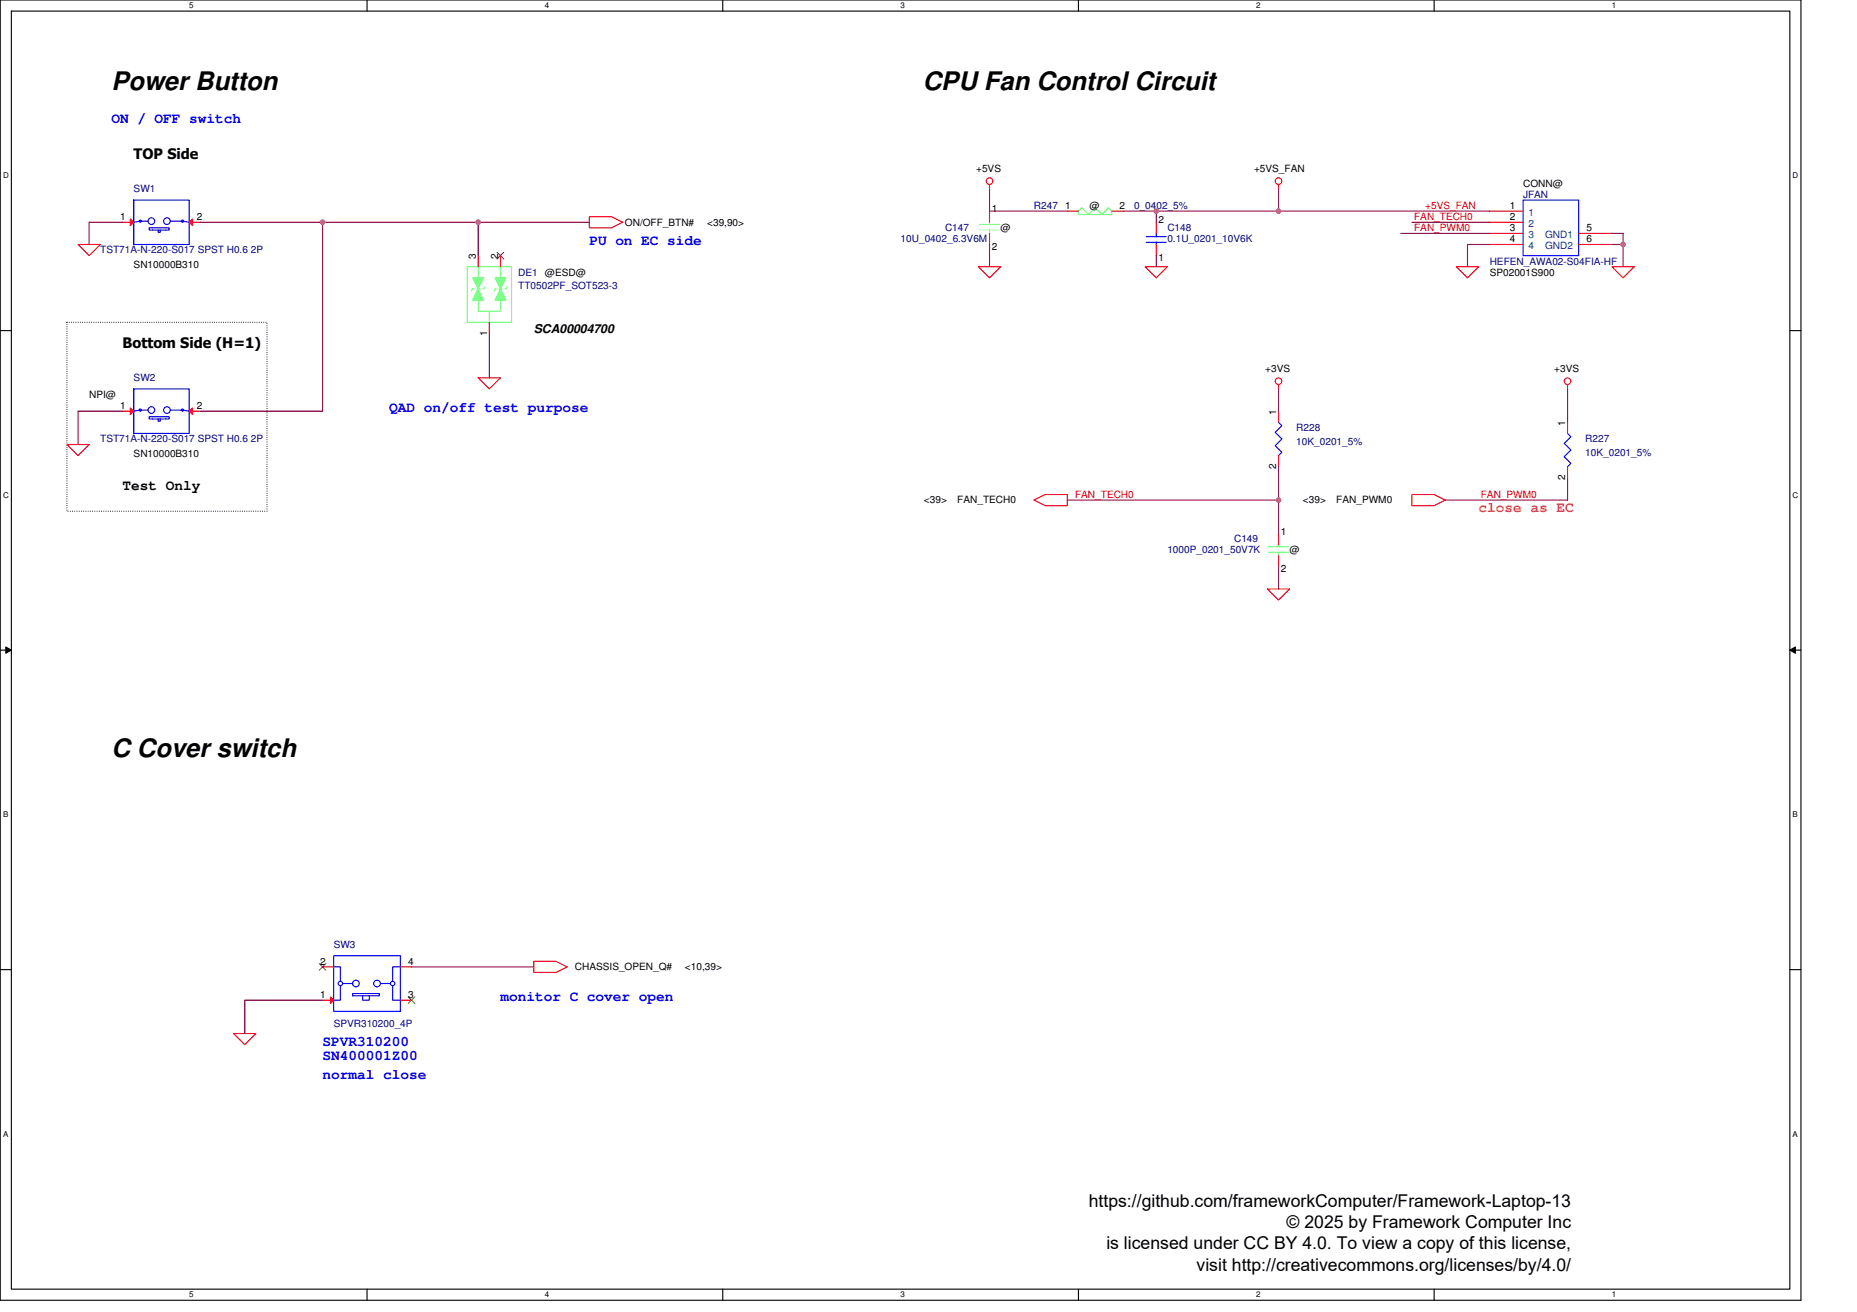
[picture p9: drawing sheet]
<svg xmlns="http://www.w3.org/2000/svg" width="297mm" height="210mm" viewBox="0 0 297 210" stroke-linecap="round" stroke-linejoin="round" font-family="sans-serif">
<path d="M0 0h288.1v208h-288.1zM1.8 1.8h284.5v204.4h-284.5z" fill="none" stroke="#000" stroke-width=".18"/>
<g fill="#fff">
<path d="M30.3 .2h.7v1.4h-.7z"/>
<path d="M30.3 206.4h.7v1.4h-.7z"/>
</g>
<path d="M58.7 0v1.8M58.7 206.2v1.8" fill="none" stroke="#000" stroke-width=".18"/>
<g fill="#fff">
<path d="M87.2 .2h.7v1.4h-.7z"/>
<path d="M87.2 206.4h.7v1.4h-.7z"/>
</g>
<path d="M115.6 0v1.8M115.6 206.2v1.8" fill="none" stroke="#000" stroke-width=".18"/>
<g fill="#fff">
<path d="M144.1 .2h.7v1.4h-.7z"/>
<path d="M144.1 206.4h.7v1.4h-.7z"/>
</g>
<path d="M172.5 0v1.8M172.5 206.2v1.8" fill="none" stroke="#000" stroke-width=".18"/>
<g fill="#fff">
<path d="M201 .2h.7v1.4h-.7z"/>
<path d="M201 206.4h.7v1.4h-.7z"/>
</g>
<path d="M229.4 0v1.8M229.4 206.2v1.8" fill="none" stroke="#000" stroke-width=".18"/>
<g fill="#fff">
<path d="M257.8 .2h.8v1.4h-.8z"/>
<path d="M257.8 206.4h.8v1.4h-.8z"/>
<path d="M.5 27.3h.9v1.5h-.9z"/>
<path d="M286.7 27.3h1v1.5h-1z"/>
<path d="M.5 78.5h.9v1.4h-.9z"/>
<path d="M286.7 78.5h1v1.4h-1z"/>
</g>
<path d="M0 52.9h1.8M286.3 52.9h1.8" fill="none" stroke="#000" stroke-width=".18"/>
<g fill="#fff">
<path d="M.5 129.6h.8v1.4h-.8z"/>
<path d="M286.7 129.6h.9v1.4h-.9z"/>
</g>
<path d="M0 104h1.8M286.3 104h1.8" fill="none" stroke="#000" stroke-width=".18"/>
<path d="M.9 103.5l.9 .5-.9 .5zM286.3 104l.9-.5v1z" fill="#000"/>
<path d="M.9 103.5l.9 .5-.9 .5zM286.3 104l.9-.5v1z" fill="none" stroke="#000" stroke-width=".16"/>
<g fill="#fff">
<path d="M.5 180.7h.8v1.4h-.8z"/>
<path d="M286.7 180.7h.9v1.4h-.9z"/>
</g>
<path d="M0 155.1h1.8M286.3 155.1h1.8" fill="none" stroke="#000" stroke-width=".18"/>
<path d="M10.7 51.6h32v30.2h-32z" fill="none" stroke="#000" stroke-width=".18" stroke-dasharray="0 .4"/>
<g fill="none" stroke="#f00" stroke-width=".18">
<path d="M12.5 39.1h3.5l-1.7 1.8zM94.3 34.7h3.5l1.8 .9-1.8 .8h-3.5zM158.3 29.5v.7M204.5 29.5v.7M156.5 42.7h3.6l-1.8 1.7zM183.2 42.7h3.5l-1.7 1.7zM233 42.7h3.5l-1.8 1.7zM257.8 42.7h3.6l-1.8 1.7zM10.7 71.1h3.6l-1.8 1.8zM76.5 60.5h3.5l-1.7 1.7zM204.5 61.5v.7M225.8 79.1h3.6l1.8 .9-1.8 .9h-3.6z"/>
<path d="M250.7 61.5v.7M165.4 80l1.8-.9h3.5v1.8h-3.5zM202.7 94.2h3.6l-1.8 1.8zM85.4 153.8h3.5l1.8 .9-1.8 .9h-3.5zM37.4 165.4h3.5l-1.7 1.7z"/>
<circle cx="158.3" cy="29" r=".53"/>
<circle cx="204.5" cy="29" r=".53"/>
<circle cx="204.5" cy="61" r=".53"/>
<circle cx="250.7" cy="61" r=".53"/>
</g>
<g fill="none" stroke="#00f" stroke-width=".18">
<path d="M21.4 62.2v7.1h8.9v-7.1h-8.9v7.1M23.7 65.6h-1.3l-1 .2M23.9 66.7h3.2v.3h-3.2zM25.3 67v.4h.3v-.4M27.2 65.6h2l1.1 .2"/>
<circle cx="22.4" cy="65.6" r=".17"/>
<circle cx="24.2" cy="65.6" r=".53"/>
<circle cx="26.7" cy="65.6" r=".53"/>
<circle cx="29.2" cy="65.6" r=".17"/>
</g>
<path d="M30.3 65.8l.5-.5v1z" fill="#f00"/>
<path d="M30.3 65.8l.5-.5v1zM30.3 65.8h1.7" fill="none" stroke="#f00" stroke-width=".18"/>
<path d="M20.8 65.3l.6 .5-.6 .5z" fill="#f00"/>
<path d="M19.6 65.8h1.8M20.8 65.3l.6 .5-.6 .5z" fill="none" stroke="#f00" stroke-width=".18"/>
<g fill="none" stroke="#00f" stroke-width=".18">
<path d="M21.4 32v7.1h8.9v-7.1h-8.9v7.1M23.7 35.4h-1.3l-1 .2M23.9 36.4h3.2v.4h-3.2zM25.3 36.8v.4h.3v-.4M27.2 35.4h2l1.1 .2"/>
<circle cx="22.4" cy="35.4" r=".17"/>
<circle cx="24.2" cy="35.4" r=".53"/>
<circle cx="26.7" cy="35.4" r=".53"/>
<circle cx="29.2" cy="35.4" r=".17"/>
</g>
<path d="M30.3 35.6l.5-.6v1.1z" fill="#f00"/>
<path d="M30.3 35.6l.5-.6v1.1zM30.3 35.6h1.7" fill="none" stroke="#f00" stroke-width=".18"/>
<path d="M20.8 35l.6 .6-.6 .5z" fill="#f00"/>
<path d="M19.6 35.6h1.8M20.8 35l.6 .6-.6 .5zM170.7 33.8h1.8M177.8 33.8h1.8M238.3 33.8h5.3M238.3 35.6h5.3M238.3 37.3h5.3M238.3 39.1h5.3M252.5 37.3h5.3M252.5 39.1h5.3M204.5 65.8v1.8M204.5 72.9v1.8" fill="none" stroke="#f00" stroke-width=".18"/>
<path d="M243.6 32h8.9v8.9h-8.9zM204.5 67.6l.5 .5-1 1.1 1 1-1 1.1 1 1.1-.5 .5" fill="none" stroke="#00f" stroke-width=".18"/>
<path d="M172.5 33.8l.5-.6 1.1 1.1 1.1-1.1 1 1.1 1.1-1.1 .5 .6v.5h-5.3z" fill="none" stroke="#00ff80" stroke-width=".18"/>
<path d="M80 46.2l.9 1.8h-1.7z" fill="#80ff80"/>
<path d="M74.7 42.7h7.1v8.9h-7.1zM76.5 44.4v1.8M80 48v1.8h-1.7v1.8M80 44.4v1.8M80 46.2l.9 1.8h-1.7z" fill="none" stroke="#80ff80" stroke-width=".18"/>
<path d="M76.5 46.2l.9 1.8h-1.8z" fill="#80ff80"/>
<path d="M76.5 46.2l.9 1.8h-1.8zM76.5 48v1.8h1.8M77.6 45.9l-.2 .3h-1.8l-.2 .4M81.1 45.9l-.2 .3h-1.7l-.2 .4" fill="none" stroke="#80ff80" stroke-width=".18"/>
<path d="M79.2 44.4h1.7l-.9 1.8z" fill="#80ff80"/>
<path d="M79.2 44.4h1.7l-.9 1.8z" fill="none" stroke="#80ff80" stroke-width=".18"/>
<path d="M75.6 44.4h1.8l-.9 1.8z" fill="#80ff80"/>
<path d="M75.6 44.4h1.8l-.9 1.8zM76.5 42.7v1.7M80 42.7v1.7" fill="none" stroke="#80ff80" stroke-width=".18"/>
<path d="M76.5 40.9v1.8M78.3 51.6v1.7M80 40.9v1.8" fill="none" stroke="#f00" stroke-width=".18"/>
<path d="M79.5 40.4l1.1 1M80.6 40.4l-1.1 1" fill="none" stroke="#804000" stroke-width=".16"/>
<g fill="none" stroke="#00f" stroke-width=".18">
<path d="M53.4 152.9h10.6v8.9h-10.6zM53.4 154.7h1v2.3M54.4 157.7v2.3h-1M54.8 157.4h1.6M56.4 159h4.3v.3h-4.3zM58 159.3v.7h1.1v-.7M60.8 157.4h1.6h-.1M62.8 157.7v2.3h1.2M64 154.7h-1.2v2.3"/>
<circle cx="54.4" cy="157.3" r=".35"/>
<circle cx="56.9" cy="157.3" r=".53"/>
<circle cx="60.3" cy="157.3" r=".53"/>
<circle cx="62.8" cy="157.3" r=".35"/>
</g>
<path d="M52.8 159.5l.6 .5-.6 .6z" fill="#f00"/>
<g fill="none" stroke="#f00" stroke-width=".18">
<path d="M158.3 33.8v1.8M158.3 37.3v1.8M185 39.1v1.8M185 35.6v1.7M250.7 67.6v1.7M250.7 74.7v1.8M204.5 85.3v1.8M204.5 88.9v1.8M51.6 154.7h1.8M52.8 159.5l.6 .5-.6 .6zM64 154.7h1.8M51.6 160h1.8"/>
<path d="M64 160h1.8"/>
</g>
<path d="M51.1 154.2l1 1M52.1 154.2l-1 1M65.3 159.5l1.1 1.1M66.4 159.5l-1.1 1.1" fill="none" stroke="#804000" stroke-width=".16"/>
<path d="M156.7 36.8h3.2M156.7 35.9h3.2M158.3 35.6v.3M158.3 36.8v.5M202.9 88.4h3.2M202.9 87.5h3.2M204.5 87.1v.4M204.5 88.4v.5" fill="none" stroke="#80ff80" stroke-width=".18"/>
<path d="M183.4 37.9h3.2M183.4 38.8h3.2M185 38.8v.3M185 37.3v.6M250.7 69.3l.6 .6-1.1 1 1.1 1.1-1.1 1.1 1.1 1-.6 .6" fill="none" stroke="#00f" stroke-width=".18"/>
<path d="M158.3 30.2v3.6h12.4M179.6 33.8h5.4M204.5 30.2v3.6" fill="none" stroke="#800040" stroke-width=".18"/>
<circle cx="184.9" cy="33.8" r=".35" fill="#f0f"/>
<circle cx="184.9" cy="33.8" r=".35" fill="none" stroke="#f0f" stroke-width=".18"/>
<path d="M238.3 33.8h-53.3v1.8" fill="none" stroke="#800040" stroke-width=".18"/>
<circle cx="204.5" cy="33.8" r=".35" fill="#f0f"/>
<circle cx="204.5" cy="33.8" r=".35" fill="none" stroke="#f0f" stroke-width=".18"/>
<path d="M158.3 39.1v3.6M224.1 37.3h14.2M225.8 35.6h12.5M238.3 39.1h-3.6v3.6M257.8 37.3h1.8v1.8M257.8 39.1h1.8M259.6 39.1v3.6" fill="none" stroke="#800040" stroke-width=".18"/>
<circle cx="259.6" cy="39.1" r=".35" fill="#f0f"/>
<circle cx="259.6" cy="39.1" r=".35" fill="none" stroke="#f0f" stroke-width=".18"/>
<path d="M19.6 35.6h-5.3v3.5M32 35.6h44.5M185 40.9v1.8" fill="none" stroke="#800040" stroke-width=".18"/>
<circle cx="76.5" cy="35.6" r=".35" fill="#f0f"/>
<circle cx="76.5" cy="35.6" r=".35" fill="none" stroke="#f0f" stroke-width=".18"/>
<circle cx="51.6" cy="35.6" r=".35" fill="#f0f"/>
<circle cx="51.6" cy="35.6" r=".35" fill="none" stroke="#f0f" stroke-width=".18"/>
<path d="M51.6 35.6v30.2M94.3 35.6h-17.8v5.3M78.3 53.3v7.2M204.5 62.2v3.6M204.5 74.7v5.3h-33.8M250.7 62.2v5.4M250.7 76.5v3.5" fill="none" stroke="#800040" stroke-width=".18"/>
<circle cx="204.5" cy="80" r=".35" fill="#f0f"/>
<circle cx="204.5" cy="80" r=".35" fill="none" stroke="#f0f" stroke-width=".18"/>
<path d="M19.6 65.8h-7.1v5.3M32 65.8h19.6M204.5 80v5.3M204.5 90.7v3.5M231.2 80h19.5M65.8 154.7h19.6M51.6 160h-12.4v5.4" fill="none" stroke="#800040" stroke-width=".18"/>
<circle cx="184.9" cy="33.8" r=".35" fill="#f0f"/>
<circle cx="184.9" cy="33.8" r=".35" fill="none" stroke="#f0f" stroke-width=".18"/>
<circle cx="204.5" cy="33.8" r=".35" fill="#f0f"/>
<circle cx="204.5" cy="33.8" r=".35" fill="none" stroke="#f0f" stroke-width=".18"/>
<circle cx="259.6" cy="39.1" r=".35" fill="#f0f"/>
<circle cx="259.6" cy="39.1" r=".35" fill="none" stroke="#f0f" stroke-width=".18"/>
<circle cx="76.5" cy="35.6" r=".35" fill="#f0f"/>
<circle cx="76.5" cy="35.6" r=".35" fill="none" stroke="#f0f" stroke-width=".18"/>
<circle cx="51.6" cy="35.6" r=".35" fill="#f0f"/>
<circle cx="51.6" cy="35.6" r=".35" fill="none" stroke="#f0f" stroke-width=".18"/>
<circle cx="204.5" cy="80" r=".35" fill="#f0f"/>
<circle cx="204.5" cy="80" r=".35" fill="none" stroke="#f0f" stroke-width=".18"/>
<g font-size="4.1">
<text x="17.8" y="14.4">Power Button</text>
<text x="147.6" y="14.4">CPU Fan Control Circuit</text>
<text x="17.8" y="121.1">C Cover switch</text>
</g>
<g font-size="2.8">
<text x="174.1" y="193.1">https://github.com/frameworkComputer/Framework-Laptop-13</text>
<text x="205.8" y="196.5">© 2025 by Framework Computer Inc</text>
<text x="177" y="199.9">is licensed under CC BY 4.0. To view a copy of this license,</text>
<text x="191.4" y="203.3">visit http://creativecommons.org/licenses/by/4.0/</text>
</g>
<g font-size="2.3" fill="#00f">
<text x="17.8" y="19.7">ON / OFF switch</text>
<text x="94.3" y="39.3">PU on EC side</text>
<text x="62.3" y="65.9">QAD on/off test purpose</text>
<text x="80" y="160.2">monitor C cover open</text>
<text x="51.6" y="167.3">SPVR310200</text>
<text x="51.6" y="169.6">SN400001Z00</text>
<text x="51.6" y="172.6">normal close</text>
</g>
<g font-size="2.3">
<text x="21.4" y="25.4">TOP Side</text>
<text x="19.6" y="55.7">Bottom Side (H=1)</text>
<text x="19.6" y="78.4">Test Only</text>
</g>
<text font-size="2.3" fill="#ff8000" x="236.5" y="81.9">close as EC</text>
<text font-size="2" x="85.4" y="53.3">SCA00004700</text>
<g font-size="1.6">
<text x="156.1" y="27.6">+5VS</text>
<text x="200.6" y="27.6">+5VS_FAN</text>
<text x="243.6" y="29.9">CONN@</text>
<text x="19.2" y="35.2">1</text>
<text x="31.5" y="35.2">2</text>
<text x="158.6" y="34">1</text>
<text x="170.4" y="33.4">1</text>
<text x="174.3" y="33.4">@</text>
<text x="179.1" y="33.4">2</text>
<text x="185.3" y="35.8">2</text>
<text x="241.5" y="33.4">1</text>
<text x="241.5" y="35.2">2</text>
<text x="76.1" y="41.4" transform="rotate(-90 76.1 41.4)">3</text>
<text x="79.7" y="41.4" transform="rotate(-90 79.7 41.4)">2</text>
<text x="100" y="36.1">ON/OFF_BTN#</text>
<text x="113.1" y="36.1">&lt;39,90&gt;</text>
<text x="158.6" y="40">2</text>
<text x="160.1" y="37">@</text>
<text x="185.3" y="41.8">1</text>
<text x="241.5" y="37">3</text>
<text x="241.5" y="38.8">4</text>
<text x="253.8" y="37">5</text>
<text x="253.8" y="38.8">6</text>
<text x="21.4" y="42.9">SN10000B310</text>
<text x="87.2" y="44.1">@ESD@</text>
<text x="238.3" y="44.1">SP02001S900</text>
<text x="77.9" y="53.7" transform="rotate(-90 77.9 53.7)">1</text>
<text x="202.4" y="59.6">+3VS</text>
<text x="248.6" y="59.6">+3VS</text>
<text x="14.3" y="63.7">NPI@</text>
<text x="19.2" y="65.4">1</text>
<text x="31.5" y="65.4">2</text>
<text x="204.1" y="66.3" transform="rotate(-90 204.1 66.3)">1</text>
<text x="250.4" y="68.1" transform="rotate(-90 250.4 68.1)">1</text>
<text x="21.4" y="73.1">SN10000B310</text>
<text x="204.1" y="75" transform="rotate(-90 204.1 75)">2</text>
<text x="250.4" y="76.8" transform="rotate(-90 250.4 76.8)">2</text>
<text x="147.8" y="80.5">&lt;39&gt;</text>
<text x="153.1" y="80.5">FAN_TECH0</text>
<text x="208.4" y="80.5">&lt;39&gt;</text>
<text x="213.8" y="80.5">FAN_PWM0</text>
<text x="204.9" y="85.5">1</text>
<text x="206.3" y="88.6">@</text>
<text x="204.9" y="91.6">2</text>
<text x="51.2" y="154.3">2</text>
<text x="65.3" y="154.3">4</text>
<text x="92" y="155.2">CHASSIS_OPEN_Q#</text>
<text x="109.6" y="155.2">&lt;10,39&gt;</text>
<text x="51.2" y="159.7">1</text>
<text x="65.3" y="159.7">3</text>
</g>
<g font-size="1.6" fill="#000080">
<text x="21.4" y="30.8">SW1</text>
<text x="165.4" y="33.4">R247</text>
<text x="181.4" y="33.4">0_0402_5%</text>
<text x="243.6" y="31.7">JFAN</text>
<text x="16" y="40.5">TST71A-N-220-S017 SPST H0.6 2P</text>
<text x="144.1" y="38.8">10U_0402_6.3V6M</text>
<text x="151.2" y="37">C147</text>
<text x="186.7" y="37">C148</text>
<text x="186.7" y="38.8">0.1U_0201_10V6K</text>
<text x="82.9" y="44.1">DE1</text>
<text x="82.9" y="46.2">TT0502PF_SOT523-3</text>
<text x="238.3" y="42.3">HEFEN_AWA02-S04FIA-HF</text>
<text x="21.4" y="61">SW2</text>
<text x="16" y="70.8">TST71A-N-220-S017 SPST H0.6 2P</text>
<text x="207.4" y="69">R228</text>
<text x="207.4" y="71.1">10K_0201_5%</text>
<text x="253.6" y="70.8">R227</text>
<text x="253.6" y="72.9">10K_0201_5%</text>
<text x="186.7" y="88.6">1000P_0201_50V7K</text>
<text x="197.4" y="86.8">C149</text>
<text x="53.4" y="151.7">SW3</text>
<text x="53.4" y="164.3">SPVR310200_4P</text>
</g>
<g font-size="1.6" fill="#f00">
<text x="226.2" y="35.2">FAN_TECH0</text>
<text x="228" y="33.4">+5VS_FAN</text>
<text x="226.2" y="37">FAN_PWM0</text>
<text x="172" y="79.6">FAN_TECH0</text>
<text x="236.9" y="79.6">FAN_PWM0</text>
</g>
<g font-size="1.6" fill="#004080">
<text x="244.5" y="34.5">1</text>
<text x="244.5" y="36.3">2</text>
<text x="244.5" y="38.1">3</text>
<text x="244.5" y="39.8">4</text>
<text x="247.2" y="38.1">GND1</text>
<text x="247.2" y="39.8">GND2</text>
</g>
<g font-size="1.3">
<text x="30.3" y="1.3">5</text>
<text x="87.2" y="1.3">4</text>
<text x="144.1" y="1.3">3</text>
<text x="201" y="1.3">2</text>
<text x="257.8" y="1.3">1</text>
<text x=".5" y="28.5">D</text>
<text x="286.7" y="28.5">D</text>
<text x=".5" y="79.6">C</text>
<text x="286.7" y="79.6">C</text>
<text x=".5" y="130.7">B</text>
<text x="286.7" y="130.7">B</text>
<text x=".5" y="181.8">A</text>
<text x="286.7" y="181.8">A</text>
<text x="30.3" y="207.6">5</text>
<text x="87.2" y="207.6">4</text>
<text x="144.1" y="207.6">3</text>
<text x="201" y="207.6">2</text>
<text x="257.8" y="207.6">1</text>
</g>
</svg>
